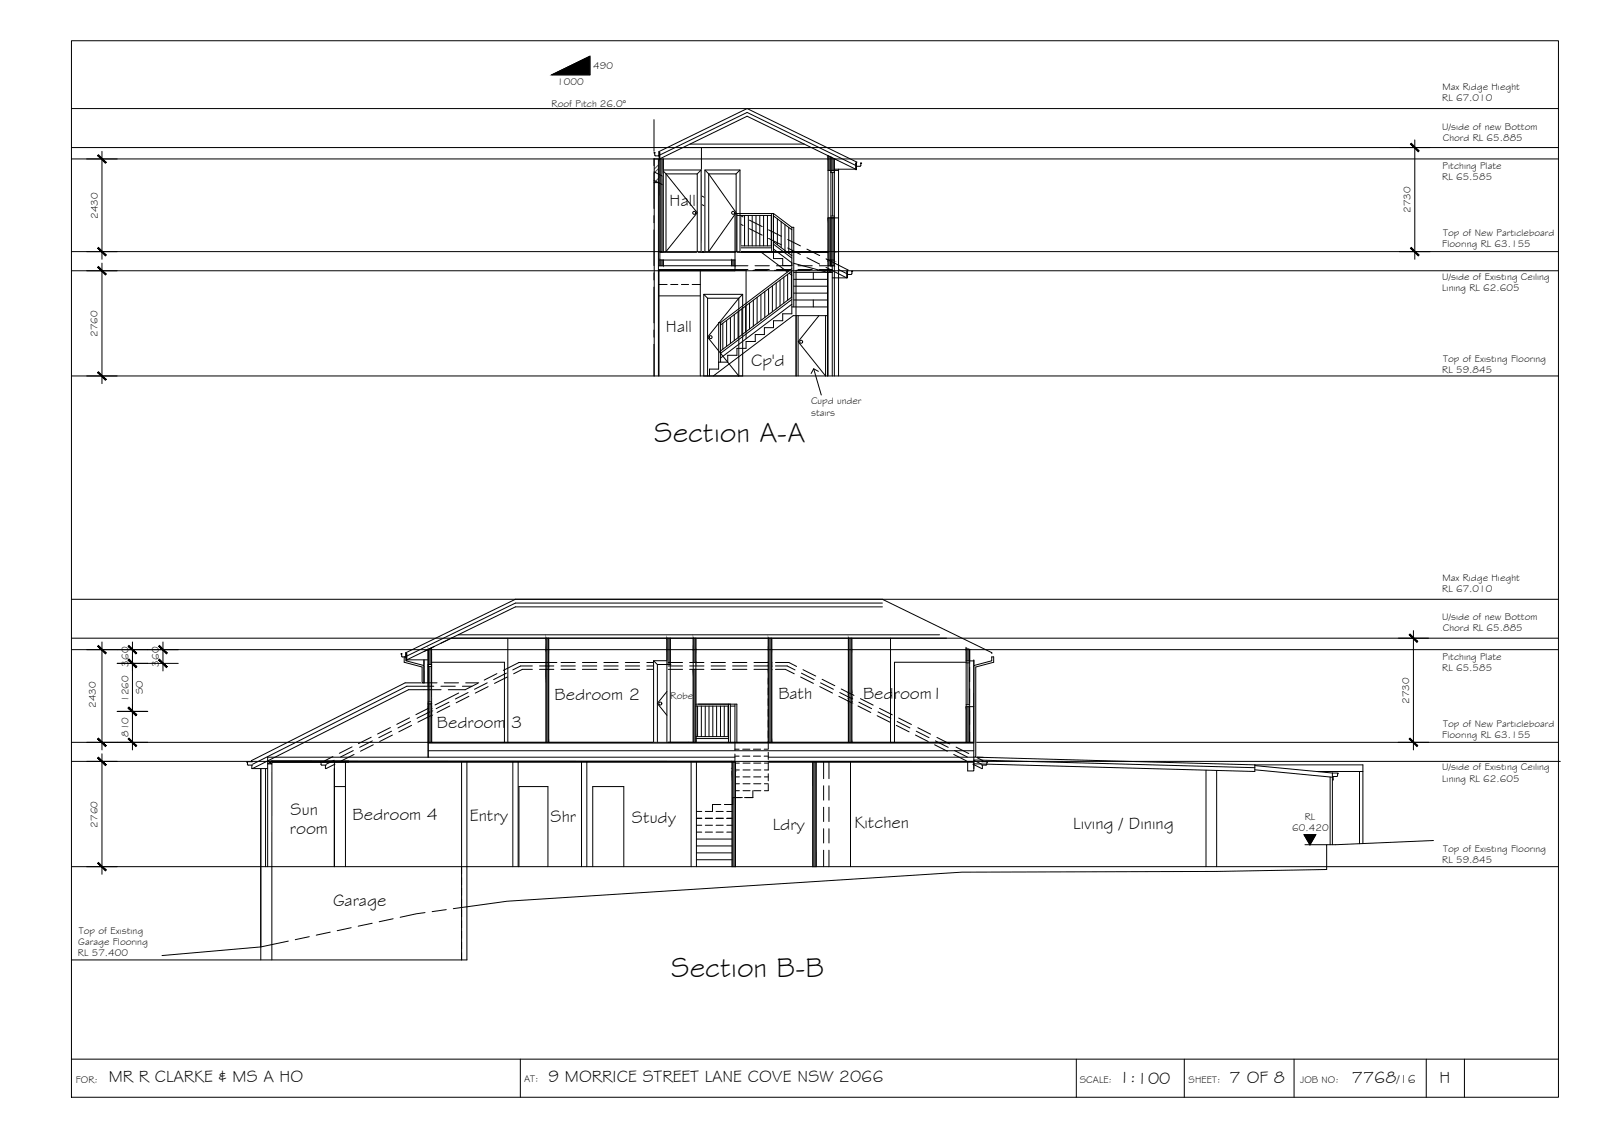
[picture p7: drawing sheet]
<svg xmlns="http://www.w3.org/2000/svg" width="420mm" height="297mm" viewBox="0 0 420 297" stroke-linecap="round" stroke-linejoin="round" font-family="sans-serif">
<!-- layer: HATCH -->
<g fill="#545454" stroke="#545454" stroke-width=".26">
<path d="M253.4 169.8l.9 .5h-.9z"/>
<path d="M217.2 68.1l.7 .1z"/>
<path d="M217.2 40.8l.7 .4h-.7z"/>
<path d="M217.9 41.2l1 .5h-1z"/>
<path d="M112.3 170.3l.9-.5v.5z"/>
<path d="M112.3 179v.9z"/>
<path d="M113.2 179v.9z"/>
<path d="M113.2 184.5v.8h-.6z"/>
<path d="M112.3 184.5h.9l-.6 .8z"/>
<path d="M112.3 185.7h.9v.7z"/>
<path d="M112.3 186.9h.9v.6z"/>
<path d="M253.4 170.3h.9zM253.4 170.3h.9z"/>
<path d="M253.4 170.3l.9 3v-3zM253.4 170.3l.9 3h-.9z"/>
<path d="M222.5 170.3l.9 11.3v-11.3zM222.5 170.3l.9 11.3h-.9zM222.5 181.6l.9 .4v-.4zM222.5 181.6l.9 .4h-.9z"/>
<path d="M222.5 182l.9 .7v-.7zM222.5 182l.9 .7h-.9zM222.5 182.7l.9 .4v-.4zM222.5 182.7l.9 .4h-.9z"/>
<path d="M222.5 183.1l.9 .7v-.7zM222.5 183.1l.9 .7h-.9zM222.5 183.8l.9 .5v-.5zM222.5 183.8l.9 .5h-.9z"/>
<path d="M253.4 185.3l.9 9.3v-9.3zM253.4 185.3l.9 9.3h-.9z"/>
<path d="M222.5 184.3l.9 10.3v-10.3zM222.5 184.3l.9 10.3h-.9z"/>
<path d="M173.1 41.7l.9 4.1v-4.1zM173.1 41.7l.9 4.1h-.9zM173.1 45.8l.9 .5v-.5zM173.1 45.8l.9 .5h-.9z"/>
<path d="M173.1 46.3l.9 1.8v-1.8zM173.1 46.3l.9 1.8h-.9zM173.1 48.1l.9 .4v-.4zM173.1 48.1l.9 .4h-.9z"/>
<path d="M173.1 48.5l.9 17.5v-17.5zM173.1 48.5l.9 17.5h-.9z"/>
<path d="M173.1 68.2l.9 1.5v-1.5zM173.1 68.2l.9 1.5h-.9z"/>
<path d="M217.9 66l.9 .2v-.2zM217.9 66l.9 .2h-.9z"/>
<path d="M217.2 57.1l.7 8.9v-8.9zM217.2 57.1l.7 8.9h-.7z"/>
<path d="M217.2 66l.7 .2v-.2zM217.2 66l.7 .2h-.7z"/>
<path d="M217.2 66.2l.7 1.9v-1.9zM217.2 66.2l.7 1.9h-.7z"/>
<path d="M217.2 68.1l.7 .1zM217.3 68.2h.6v.3z"/>
<path d="M217.2 68.2l.7 .3zM217.2 68.2l.7 .3h-.7z"/>
<path d="M217.2 68.5l.7 1.2v-1.2zM217.2 68.5l.7 1.2h-.7z"/>
<path d="M217.9 57.1l.9 8.9v-8.9zM217.9 57.1l.9 8.9h-.9z"/>
<path d="M217.9 66.2l.9 2v-2zM217.9 66.2l.9 2h-.9z"/>
<path d="M217.9 68.2l.9 .3v-.3zM217.9 68.2l.9 .3h-.9zM217.9 68.5l.9 .5v-.5zM217.9 68.5l.9 .5h-.9z"/>
<path d="M217.9 69l.9 .7v-.7zM217.9 69l.9 .7h-.9z"/>
<path d="M217.2 41.2l.7 .5v-.5zM217.2 41.2l.7 .5h-.7z"/>
<path d="M217.9 41.7l.9 3v-3zM217.9 41.7l.9 3h-.9z"/>
<path d="M217.2 41.7l.7 3v-3zM217.2 41.7l.7 3h-.7z"/>
<path d="M191.9 68.2l.9 1.5v-1.5zM191.9 68.2l.9 1.5h-.9z"/>
<path d="M192 199.8l.9 1.7v-1.7zM192 199.8l.9 1.7h-.9z"/>
<path d="M192 201.5l.9 .6v-.6zM192 201.5l.9 .6h-.9z"/>
<path d="M192 202.1l.9 25.1v-25.1zM192 202.1l.9 25.1h-.9z"/>
<path d="M213.2 199.8l.8 27.4v-27.4zM213.2 199.8l.8 27.4h-.8z"/>
<path d="M112.3 170.3h.9zM112.3 170.3h.9z"/>
<path d="M112.3 170.3l.9 3.9v-3.9zM112.3 170.3l.9 3.9h-.9z"/>
<path d="M113.2 174.2v4.8zM113.2 174.2v4.8z"/>
<path d="M112.3 174.2v4.8zM112.3 174.2v4.8z"/>
<path d="M112.3 184.5v.8h.3zM112.3 185.3h.3l-.3 .4z"/>
<path d="M112.6 185.3l.6 .4v-.4zM112.6 185.3l.6 .4h-.9z"/>
<path d="M112.3 185.7v.7h.9zM112.3 186.4h.9l-.9 .5zM112.3 186.9h.9v-.5z"/>
<path d="M112.3 186.9v.6h.9zM112.3 187.5h.9l-.9 .5zM112.3 188h.9v-.5z"/>
<path d="M112.3 188l.9 6.6v-6.6zM112.3 188l.9 6.6h-.9z"/>
<path d="M174.9 167.3l.9 3v-3zM174.9 167.3l.9 3h-.9z"/>
<path d="M174.9 170.3l.9 3.4v-3.4zM174.9 170.3l.9 3.4h-.9z"/>
<path d="M174.9 173.7l.9 .5v-.5zM174.9 173.7l.9 .5h-.9z"/>
<path d="M222.5 167.3l.9 3v-3zM222.5 167.3l.9 3h-.9z"/>
<path d="M201.5 167.3l.9 3v-3zM201.5 167.3l.9 3h-.9z"/>
<path d="M201.5 170.3l.9 3.4v-3.4zM201.5 170.3l.9 3.4h-.9z"/>
<path d="M201.5 173.7l.9 .9v-.9zM201.5 173.7l.9 .9h-.9z"/>
<path d="M201.5 174.6l.9 .9v-.9zM201.5 174.6l.9 .9h-.9z"/>
<path d="M201.5 175.5l.9 19.1v-19.1zM201.5 175.5l.9 19.1h-.9z"/>
<path d="M181.8 167.3l.7 3v-3zM181.8 167.3l.7 3h-.7z"/>
<path d="M143.2 167.3l.7 3v-3zM143.2 167.3l.7 3h-.7z"/>
<path d="M181.8 170.3l.7 3.4v-3.4zM181.8 170.3l.7 3.4h-.7z"/>
<path d="M143.2 170.3l.7 3.4v-3.4zM143.2 170.3l.7 3.4h-.7z"/>
<path d="M143.2 173.7l.7 .9v-.9zM143.2 173.7l.7 .9h-.7z"/>
<path d="M143.2 174.6l.7 .9v-.9zM143.2 174.6l.7 .9h-.7z"/>
<path d="M181.8 175.5l.7 19.1v-19.1zM181.8 175.5l.7 19.1h-.7z"/>
<path d="M143.2 175.5l.7 19.1v-19.1zM143.2 175.5l.7 19.1h-.7z"/>
</g>
<!-- layer: MASK -->
<g fill="#fff" stroke="#fff" stroke-width=".26">
<path d="M184.6 77.2h10.2l-10.2 1zM184.6 78.2h10.2v-1z"/>
<path d="M184.6 78.2h1l-1 20.4zM185.6 78.2l-1 20.4h1z"/>
<path d="M193.8 78.2h1l-1 20.4zM194.8 78.2l-1 20.4h1z"/>
<path d="M185.6 78.2h8.2l-8.2 20.4zM193.8 78.2l-8.2 20.4h8.2z"/>
<path d="M184.9 44.6l9.2 1v-1zM184.9 44.6l9.2 1h-9.2z"/>
<path d="M193.1 45.6l1 20.4v-20.4zM193.1 45.6l1 20.4h-1z"/>
<path d="M184.9 45.6l1 20.4v-20.4zM184.9 45.6l1 20.4h-1z"/>
<path d="M185.9 45.6l7.2 20.4v-20.4zM185.9 45.6l7.2 20.4h-7.2z"/>
<path d="M174 44.6l9.9 1v-1zM174 44.6l9.9 1h-9.9z"/>
<path d="M182.9 45.6l1 20.4v-20.4zM182.9 45.6l1 20.4h-1z"/>
<path d="M174 45.6l.7 20.4v-20.4zM174 45.6l.7 20.4h-.7z"/>
<path d="M174.7 45.6l8.2 20.4v-20.4zM174.7 45.6l8.2 20.4h-8.2z"/>
<path d="M106 172.2h.5l-.5 1zM106.5 172.2l-.5 1h.5z"/>
<path d="M106 173.2h.5l-.5 .4zM106 173.6h1.9l-1.4-.4z"/>
<path d="M106 173.6h1.9l1.4 .9zM107.9 173.6l1.4 .9h1.9z"/>
<path d="M109.3 174.5h1.9l-.5 .4zM110.7 174.9h.5v-.4z"/>
<path d="M110.7 174.9h.5l-.5 4.1zM111.2 174.9l-.5 4.1h.5z"/>
<path d="M260.1 172.2l.5 1v-1zM260.1 172.2l.5 1h-.5z"/>
<path d="M260.1 173.2l.5 .4v-.4zM258.7 173.6l1.4-.4 .5 .4z"/>
<path d="M257.3 174.5l3.3-.9h-1.9zM255.4 174.5l3.3-.9-1.4 .9z"/>
<path d="M255.4 174.5l.5 .4 1.4-.4zM255.4 174.5l.5 .4h-.5z"/>
<path d="M255.4 174.9l.5 23.6v-23.6zM255.4 174.9l.5 23.6h-.5z"/>
<path d="M171.4 173.2l3.5 1v-1zM171.4 173.2l3.5 1h-3.5z"/>
<path d="M171.4 174.2l1 20.4v-20.4zM171.4 174.2l1 20.4h-1z"/>
<path d="M172.4 174.2l2.5 20.4v-20.4zM172.4 174.2l2.5 20.4h-2.5z"/>
</g>
<!-- layer: DOORS -->
<g fill="none" stroke="#000" stroke-width=".26">
<path d="M174.7 45.6l8.2 10.2-8.2 10.2v-20.4h8.2v20.4M185.9 45.6l7.2 10.2-7.2 10.2v-20.4h7.2v20.4M193.8 78.2l-8.2 10.2 8.2 10.2v-20.4h-8.2v20.4M209.3 82.8v15.8M214.8 82.8l-5.5 6.8 7.2 9v-15.8M174.9 174.2h-2.5v20.4M174.9 181.3l-2.5 3.1 2.5 3.1"/>
<circle cx="182.1" cy="55.8" r=".39"/>
<circle cx="192.3" cy="55.8" r=".39"/>
<circle cx="186.4" cy="88.4" r=".39"/>
<circle cx="210.1" cy="89.6" r=".39"/>
<circle cx="173.2" cy="184.4" r=".39"/>
</g>
<!-- layer: NEWWORK -->
<g fill="none" stroke="#000" stroke-width=".26">
<path d="M172.9 40v1.8h.2v-1.8h-.2v.9l-1.1-.1-.1-.6-.2-.2h.3M172.9 40l-.1-.2 23.1-11.3 28.8 14-.1 2h-.2v-1.8h.2v.9l1.1-.1 .1-.6 .2-.1h-.3M179.1 38.7h33.7M181 37.8h29.9M184 38.7v27.3M171.6 47.9v-6.2h1.1v6.2M173.1 41.6l22.8-11.1 28.5 13.9h-5.6M173.1 40.6l22.8-11.1 28.5 13.9M173.1 41.7v28M174 44.6h9.9v21.4h-9.2M174 44.9l.7 .7M174 41.7v24.3"/>
<path d="M183.9 44.6l-1 1M184.9 44.6l1 1M194.1 44.6l-1 1M217.2 40.8v29.9M217.2 44.7h2.7M217.2 57.1h2.7M217.9 57.1v12.6v-1.5M217.9 41.2v4.1M218.8 41.7v3.6M218.8 57.1v15.7M219.9 44.4v28.4M172.8 77.6h10.9"/>
<path d="M173.1 66h44.1M173.1 66.2h44.1M173.1 68.2h19.7M174 68.2v1.5M183.7 70.9v27.7M184.6 77.2h10.2v21.4h-10.2zM184.6 77.2l1 1M184.9 66v-21.4h9.2v21.4h-8.2M191.9 68.2v1.5M192.8 66v5M194.8 77.2l-1 1M195.7 70.7v18.1"/>
<path d="M208.8 71v27.6M217.2 68.2h1.6M217.9 69.7h.9M208.8 82.8v15.8M217 82.8v15.8M231.4 159.1h-96.2l-28.5 13.9h5.6M231.4 158.1h-96.2l-28.5 13.9M105.4 171.4h-.2l.2 .6M106 172.2h.5M106.5 171.3v1.8h.2v-1.8h-.2v.9h-1l-.2-.2M106.5 171.3l-.1-.2 28.8-14h96.2l28.8 14-.1 .2M111.2 173v6"/>
<path d="M112.3 170.3v28.2M112.3 174.2h.9M113.2 173.6h19.1v21M113.2 169.8v24.8M118.3 167.3h129.9M120.2 166.4h126.2M133.2 167.3v27.3M143.2 167.3v27.3M143.9 167.3v27.3M171.4 173.2l1 1M174.9 173.2h-3.5v21.4h9.2M174.9 174.2h.9"/>
<path d="M174.9 167.3v27.3M175.8 167.3v27.3M181.8 167.3v27.3M182.5 167.3v27.3M201.5 167.3v27.3M202.4 167.3v27.3M222.5 167.3v27.3M223.4 167.3v27.3M233.6 167.3v27.3M253.4 173.6h-18.8v21M253.4 169.8v24.8M253.4 173.3h2"/>
<path d="M254.3 170.3v24.3M255.4 173v28.5M260.1 172.2h.5M112.3 194.8h143.1M112.3 196.8h143.1M112.3 194.6h143.1M112.3 184.5h.9M192 199.8v27.4M192.9 199.8v27.4M213.2 199.8v27.4M214 199.8v27.4M223.1 199.8v27.4"/>
<path d="M253.4 185.3h2M253.8 199.6v2.5h1.6v-2.5M255.4 198.5l2.5 .1M255.4 199.3h2.2M255.4 200.3h3.4"/>
</g>
<!-- layer: STAIRS -->
<g fill="none" stroke="#000" stroke-width=".26">
<path d="M193.3 56v10M193.3 56.5h9.1M194.3 56.5v8M195.3 56.5v8M196.3 56.5v8M197.3 56.5v8M198.3 56.5v8M199.3 56.5v8M200.3 56.5v8M201.3 56.5v8M202.3 56.5v8M202.4 56v10"/>
<path d="M202.9 56l4.8 3.6v10h-2.4v-1.8h-2.4zM202.9 56h-10.1v10M202.9 56.6l4.8 3.6M203.9 57.4v6.7M204.9 58.1v6.8M205.9 58.9v6.8M206.9 59.6v6.8M207.7 59.6h.5v20.9M193.3 65h9.1M193.3 64.5h9.1M196.6 79.5v6.8M197.6 78.7v6.8"/>
<path d="M198.6 77.9v6.9M199.6 77.2v6.8M199.7 66.2l6.9 5.1M200.6 76.4v6.8M201.6 75.7v6.8M202.6 74.9v6.8M202.9 65.3l4.8 3.6v13.4h-2.4v1.8h-2.4v1.8h-2.4v1.8h-2.4v1.8h-2.4v1.8h-2.4v1.8h-2.4v1.8h-2.4M202.9 64l4.8 3.7M202.9 63.4l4.8 3.6M203.6 74.2v6.8M204.6 73.4v6.8M205.6 72.7v6.8"/>
<path d="M206.6 71.9v6.8M207 71.6l.7 .6M207.6 71.2v6.8M207.7 70.5l-18.7 14.1v10.3M207.7 79.8l-18.7 14.1M207.7 78.5l-18.7 14.1M207.7 77.9l-18.7 14.1M207.7 71.1l-18.7 14.1M208.2 78.6h8.8M208.2 76.8h8.8M208.2 75h8.8M208.2 73.2h8.8"/>
<path d="M208.2 69l8.8 2.4h-8.8M213.3 71.4v1.8M213.3 78.6v1.9M189 84.6h-.5v12.2h-2.4v1.8M189.6 84.7v6.9M190.6 84v6.8M191.6 83.2v6.8M192.6 82.5v6.8M193.6 81.7v6.8M194.6 81v6.8M195.6 80.2v6.8M207.7 80.5h9.3"/>
<path d="M217 82.8h-9l-20.9 15.8M201.5 177.8v1.6M182.5 184.6h10.8v10M182.5 185.1h8.6M182.5 193.6h8.6M182.5 193.1h8.6M183 185.1v8M183.9 185.1v8M185 185.1v8M186 185.1v8M187 185.1v8M187.9 185.1v8"/>
<path d="M189 185.1v8M190 185.1v8M191 185.1v8M191.1 184.6v10M191.5 184.6v10M191.5 185.1h1.3M192.8 184.6v12.2M192.8 197.7v2.1M192.8 198.2h1.1M192.8 196.4h1.1M194.8 198.2h1.9M194.8 196.4h1.9"/>
<path d="M197.6 198.2h1.9M197.6 196.4h1.9M200.4 198.2h1.1M200.4 196.4h1.1M201.5 180.4v1.8M201.5 183.2v1.8M201.5 186v1.8M201.5 188.8v1.9M201.5 191.6v1.9M201.5 194.4v1.9M201.5 197.2v1.9M182.7 220h9.3"/>
<path d="M182.7 218.2h1.4M182.7 216.4h1.4M182.7 214.5h1.4M182.7 212.7h1.4M185 218.2h1.9M185 216.4h1.9M185 214.5h1.9M187.8 218.2h1.9M187.8 216.4h1.9M187.8 214.5h1.9M187.8 212.7h1.9M189 210.9h-2.1v1.8h-1.9"/>
<path d="M190.6 218.2h1.4M190.6 216.4h1.4M190.6 214.5h1.4M190.6 212.7h1.4M192.9 207.3h1M192.9 205.5h1M192.9 203.7h1M192.9 201.9h1M192.9 200.1h1M194.7 209.1h-2.5v1.8h-2.2M194.9 207.3h1.8M194.9 205.5h1.8"/>
<path d="M194.9 203.7h1.8M194.9 201.9h1.8M194.9 200.1h1.8M197.4 207.3v1.8h-2.1M197.7 207.3h1.8M197.7 205.5h1.8M197.7 203.7h1.8M197.7 201.9h1.8M197.7 200.1h1.8M200.5 205.5h1M200.5 203.7h1M200.5 200.1l1-.1v1.9h-1"/>
<path d="M201.5 205.7v1.6h-1M201.5 202.9v1.8M182.7 221.8h9.3M182.7 223.6h9.3M182.7 225.4h9.3"/>
</g>
<!-- layer: HATCH -->
<path d="M171.7 41.7l-.1 .1M172.7 46.8l-1.1 1.1M172.7 44.2l-1.1 1.1M172.7 47.8l-.1 .1M172.7 43.2l-1.1 1.1" fill="none" stroke="#545454" stroke-width=".26"/>
<!-- layer: BORDER -->
<path d="M18.7 10.7h390v277h-390zM18.7 277.7h390M136.5 277.7v10M282.3 277.7v10M310.6 277.7v10M339.4 277.7v10M374.1 277.7v10M384.1 277.7v10" fill="none" stroke="#000" stroke-width=".26"/>
<!-- layer: CEILING-FLOOR LINES -->
<g fill="none" stroke="#000" stroke-width=".26">
<path d="M18.7 38.7h390M18.7 28.5h390M18.7 41.7h390M18.7 71h390M18.7 66h390M18.7 98.6h390M18.7 157.1h390M18.7 167.3h390M18.7 170.3h390M18.7 199.6h390.5M18.7 194.6h390M18.7 227.2h390"/>
<path d="M342.3 221.5h5.6M18.7 251.7h103.8"/>
</g>
<!-- layer: EXISTING -->
<g fill="none" stroke="#000" stroke-width=".26">
<path d="M171.5 47.3l3.3 1.7M171.5 45.1l3.3 1.6M176.5 49.8l3.3 1.7M176.5 47.6l3.3 1.6M181.5 52.3l3.4 1.7M181.5 50.1l3.4 1.7M186.5 54.9l3.4 1.7M186.5 52.6l3.4 1.7M191.5 57.4l3.4 1.7M191.5 55.2l3.4 1.7M196.6 60l3.3 1.7M196.6 57.7l3.3 1.7"/>
<path d="M172.7 71h20.1M172.7 70.9h22.9M172.7 70.7h23.5M172.7 69.7h23.5M172.8 74.6h2.2M172.8 71v27.6M175.9 74.6h1.9M178.7 74.6h1.9M181.5 74.6h2.2M197.5 70.9h3.7M198 70.7h3.8M198 69.7h3.8"/>
<path d="M201.6 62.5l3.3 1.7M201.6 60.3l3.3 1.6M203.1 70.9h3.7M203.7 70.7h3.7M203.7 69.7h3.7M206.6 65l3.3 1.7M206.6 62.8l3.3 1.7M208.7 70.9h3.8M209.3 70.7h3.7M209.3 69.7h3.7M211.6 67.6l3.4 1.7M211.6 65.3l3.4 1.7"/>
<path d="M214.3 70.9h2.9M214.9 70.7h3.4l-1.1 .7h1.1l-1.1-.7v27.9M214.9 69.7h3.4v28.9M216.6 67.9l5.8 2.9-.1 .2h-.2v1.8h.2v-1.8v1h.9M216.6 70.1l5.5 2.7h-3.8M217 71v27.6M218.8 72.8v25.8M219.9 72.8v25.8M219.9 70.6l2.2 1.1M223.3 71.1l.3 .1-.4 .7M171.6 98.6v-50.7h1.1v50.7M113.8 179.9h-7.1l-40.4 20.5"/>
<path d="M114.6 179h-8.3l-40.4 20.4 .1 .3M115.6 179.9h3.8M116.5 179h3.8M121.3 179.9h2.5M122.1 179h3.4M125.3 179.1l-3.3 1.7M127.8 179l-3.4 1.7M130.3 176.6l-3.3 1.7M132.8 176.5l-3.3 1.7M133 177.5l-3.3 1.7M139.6 175.5h-2.6l-2.3 1.1M139.6 174.6h-3l-2.1 1"/>
<path d="M141.5 175.5h3.8M141.5 174.6h3.8M146.1 173.7h-10l-4.1 2.1M147.1 173.7h3.8M147.1 175.5h3.8M147.1 174.6h3.8M152.7 173.7h3.8M152.7 175.5h3.8M152.7 174.6h3.8M158.4 173.7h3.7M158.4 175.5h3.7M158.4 174.6h3.7"/>
<path d="M164 173.7h3.8M164 175.5h3.8M164 174.6h3.8M169.6 173.7h3.8M169.6 175.5h3.8M169.6 174.6h3.8M175.2 173.7h3.8M175.2 175.5h3.8M175.2 174.6h3.8M180.9 173.7h3.7M180.9 175.5h3.7M180.9 174.6h3.7"/>
<path d="M186.5 173.7h3.8M186.5 175.5h3.8M186.5 174.6h3.8M192.1 173.7h3.8M192.1 175.5h3.8M192.1 174.6h3.8M197.7 173.7h3.8M197.7 175.5h3.8M197.7 174.6h3.8M203.4 173.7h3.5l2 1M203.4 175.5h2.6l2.3 1.1M203.4 174.6h3l2.1 1"/>
<path d="M210 177.5l3.3 1.7M210.2 176.5l3.3 1.7M210.6 175.6l3.3 1.6M215.2 179l3.4 1.7M215.6 178.1l3.4 1.7M66.3 199.7l-1.6 .1 .2 .2v.5l1.4 .1M71.3 199.5l-1.1 .8h1.1l-1.1-.8 122.6 .1M71.3 199.8h121.5M71.3 199.7h121.5M71.3 199.5v52.2M85.6 199.7l-1.6 .1 .2 .2v.5l1.4 .1M87.3 198.3l-2.1 1.1 .2 .3"/>
<path d="M87.6 199.3l-2 1.1M87.7 199.8v27.4M90.6 199.8v27.4M92.3 195.8l-3.3 1.7M92.7 196.8l-3.4 1.7M92.9 197.8l-3.4 1.7M97.4 193.3l-3.4 1.7M97.7 194.2l-3.4 1.7M97.9 195.3l-3.4 1.6M102.4 190.7l-3.4 1.7M102.7 191.7l-3.4 1.7M102.9 192.7l-3.3 1.7"/>
<path d="M107.4 188.2l-3.3 1.7M107.7 189.2l-3.3 1.7M107.9 190.2l-3.3 1.7M112.4 185.7l-3.3 1.7M112.7 186.6l-3.3 1.7M113 187.6l-3.4 1.7M115.7 180.8h-8.5l-40.9 20.7M117.6 180.8h4.4M117.8 184.1l-3.4 1.7M118 185.1l-3.4 1.7M120.3 181.7l-6.2 3.1M121.1 199.8v51.9"/>
<path d="M122.5 199.8v51.9M122.8 181.6l-3.4 1.7M123 182.6l-3.4 1.6M128 180l-3.3 1.7M134.5 199.8v27.4M135.9 199.8v27.4M152.5 199.8v27.4M153.9 199.8v27.4M181.3 199.8v27.4M182.7 199.8v27.4M192.8 198.5h-122.6v28.7M201.5 199.6h53.9"/>
<path d="M201.5 199.8h53.9M201.5 199.7h53.9M201.5 198.5h53.9M215 180l3.3 1.7M216 199.8v4.3M217.4 199.8v4.3M220 182.6l3.4 1.6M220.2 181.6l3.4 1.7M220.6 180.6l3.4 1.7M225 185.1l3.4 1.7M225.3 184.1l3.3 1.7M225.7 183.2l3.3 1.7"/>
<path d="M230 187.6l3.4 1.7M230.3 186.6l3.3 1.7M230.7 185.7l3.3 1.7M235.1 190.2l3.3 1.7M235.3 189.2l3.3 1.7M235.7 188.2l3.3 1.7M240.1 192.7l3.3 1.7M240.3 191.7l3.4 1.7M240.7 190.8l3.4 1.7M245.1 195.3l3.4 1.6M245.3 194.2l3.4 1.7M245.7 193.3l3.4 1.7"/>
<path d="M250.1 197.8l3.4 1.7M250.4 196.8l3.3 1.7M250.7 195.9l3.4 1.7M255.4 199.3l2.1 1.1M255.4 198.5l73.7 2M255.8 198.4l2 1-.2 .3M257.5 199.7l1.5 .1-.3 .7-1.2 .1M257.6 199.3l71.5 2M66 200.6v.9h4.2M68.4 201.5v50.2M69.6 201.5v25.7M87.7 206.2h2.9"/>
<path d="M87.8 200.3l-2.2 1.2h-.2v-.9M216 206v3.8M216 211.6v3.8M216 217.3v3.7M217.4 206v3.8M217.4 211.6v3.8M217.4 217.3v3.7M255.2 200.3l2.3 1.2h.1v-.9M258.8 200.3l70.3 2v-1.8h28.3v20.7M316.3 201.9v25.3M319.1 202v25.2M329.1 201.8l20.3 2"/>
<path d="M329.1 200.7l20.3 2M345.3 202.3h12.1M348.9 203.7v17.8M349.4 202.7h1.6l-.2 .7M349.4 202.7v18.8M349.4 203.6h1.2M349.7 203.6v.9h-.3M350.8 203.4l-.2 .2M356.6 202.3v18.9M136.1 227.2v-21h7.6v21M155.5 227.2v-21h8.1v21M216 222.9v4.3"/>
<path d="M217.4 222.9v4.3M350.4 221.5h-2.5v6.5"/>
</g>
<!-- layer: BOUNDARY -->
<path d="M171.5 31.4v8.3M171.5 41.5v1.9M171.5 45.3v9.3M171.5 56.5v1.9M171.5 60.3v9.4M171.5 71.5v1.9M171.5 75.3v9.4M171.5 86.5v1.9M171.5 90.3v8.3" fill="none" stroke="#000" stroke-width=".26"/>
<!-- layer: DIMENSION -->
<g fill="none" stroke="#000" stroke-width=".26">
<path d="M26.7 39.7v28.3M367.1 38.7h8M371.1 36.7v31.3M22.7 41.7h8M22.7 71h8M22.7 66h8M26.7 69v31.6M367.1 66h8M22.7 98.6h8M22.7 170.3h24M26.7 168.3v28.3M30.7 173.9h16"/>
<path d="M34.7 168.3v7.6M34.7 171.9v24.7M42.7 168.3v7.6M366.7 167.3h8M370.7 165.3v31.3M22.7 199.6h8M22.7 194.6h16M26.7 197.6v31.6M30.7 186.5h8M366.7 194.6h8M22.7 227.2h8"/>
</g>
<!-- layer: 0 -->
<g fill="#000" stroke="#000" stroke-width=".26">
<path d="M369.9 37.8l2 2 .3-.2zM369.9 37.8l.2-.2 2.1 2z"/>
<path d="M25.6 40.8l2 2 .2-.2zM25.6 40.8l.2-.2 2 2z"/>
<path d="M25.8 64.9l-.2 .2 2.2 1.8zM25.6 65.1l2.2 1.8-.2 .2z"/>
<path d="M25.6 70.1l2 2 .2-.2zM25.6 70.1l.2-.2 2 2z"/>
<path d="M370.1 64.9l-.2 .2 2.3 1.8zM369.9 65.1l2.3 1.8-.3 .2z"/>
<path d="M25.6 97.7l2.2 1.8-2-2zM25.6 97.7l2.2 1.8-.2 .2z"/>
<path d="M25.6 169.4l2 2 .2-.2zM25.6 169.4l.2-.2 2 2z"/>
<path d="M33.8 169.2l-.2 .2 2.2 1.8zM33.6 169.4l2.2 1.8-.2 .2z"/>
<path d="M33.6 173l2 2 .2-.2zM33.6 173l.2-.2 2 2z"/>
<path d="M33.6 173l2 2 .2-.2zM33.6 173l.2-.2 2 2z"/>
<path d="M41.8 169.2l-.2 .2 2.2 1.8zM41.6 169.4l2.2 1.8-.2 .2z"/>
<path d="M41.6 173l2 2 .2-.2zM41.6 173l.2-.2 2 2z"/>
<path d="M369.6 166.4l2 2 .2-.2zM369.6 166.4l.2-.2 2 2z"/>
<path d="M25.6 193.7l2.2 1.8-2-2zM25.6 193.7l2.2 1.8-.2 .2z"/>
<path d="M33.8 185.4l-.2 .2 2.2 1.8zM33.6 185.6l2.2 1.8-.2 .2z"/>
<path d="M33.6 193.7l2.2 1.8-2-2zM33.6 193.7l2.2 1.8-.2 .2z"/>
<path d="M33.6 185.6l2 2 .2-.2zM33.6 185.6l.2-.2 2 2z"/>
<path d="M369.8 193.5l-.2 .2 2.2 1.8zM369.6 193.7l2.2 1.8-.2 .2z"/>
<path d="M25.6 198.7l2 2 .2-.2zM25.6 198.7l.2-.2 2 2z"/>
<path d="M25.6 226.3l2.2 1.8-2-2zM25.6 226.3l2.2 1.8-.2 .2z"/>
</g>
<!-- layer: WINDOWS -->
<path d="M217.9 44.7h.9v12.4h-.9zM217.9 45.2h.9M217.9 56.6h.9M218.4 45.2v11.4M112.3 174.7h.9M112.7 174.7v9.3M253.4 173.8h.9M253.9 173.8v11M112.3 184h.9M253.4 184.8h.9" fill="none" stroke="#000" stroke-width=".26"/>
<!-- layer: TEXT -->
<path d="M144.7 19.6l10-4.9v4.9z" fill="#000" stroke="#000" stroke-width=".26"/>
<path d="M144.7 19.6l10-4.9v4.9zM343.6 218.8v2.7" fill="none" stroke="#000" stroke-width=".26"/>
<!-- layer: 0.13 -->
<g fill="none" stroke="#000" stroke-width=".26">
<path d="M113.9 169.5l-2.7 1.3M118.3 167.3l-2.7 1.3M254.3 170.3v2.8M254.3 175v3.7M254.3 180.6v3.7M254.3 186.2v3.8M254.3 191.8v2.8M121.1 227.2v1.9M121.1 230.1v1.8M121.1 232.9v1.9M121.1 235.7v1.9M121.1 238.5v1.9"/>
<path d="M121.1 241.3v1.9M121.1 244.1v1.9M121.1 246.9v1.9M121.1 249.8v1.9"/>
</g>
<!-- layer: GRDLEV -->
<path d="M111.5 239.3l-6.5 1.2M117 238.5l-3.7 .5M347.9 228l-28.8 .5-66.8 .2-119.3 7.6-14.1 1.9M375.9 220.4l-25.5 1.1M75.6 246.7l-7.2 1.6-25.9 2.2M81.1 245.6l-3.7 .8M86.6 244.4l-3.7 .8M92.1 243.2l-3.7 .8M97.6 242.1l-3.7 .7M103.1 240.9l-3.7 .8" fill="none" stroke="#000" stroke-width=".26"/>
<!-- layer: SERVICES -->
<path d="M106 172.2v1.4l4.7 1.3v4.1h.5v-4.5l-4.7-1.3v-1M260.1 172.2v1l-4.7 1.3v24h.5v-23.6l4.7-1.3v-1.4" fill="none" stroke="#000" stroke-width=".26"/>
<!-- layer: LEVELS -->
<path d="M342 218.8h3.1l-1.5 2.7z" fill="#000" stroke="#000" stroke-width=".26"/>
<path d="M342 218.8h3.1l-1.5 2.7z" fill="none" stroke="#000" stroke-width=".26"/>
<!-- layer: 0 -->
<path d="M213.4 96.7l2 6.9M214.6 97.4l-1.2-.7-.7 1.2" fill="none" stroke="#000" stroke-width=".26"/>
<g font-size="7.5">
<text x="171.5" y="115.8">Section A-A</text>
<text x="176" y="256.1">Section B-B</text>
</g>
<g font-size="4.5">
<text x="175.6" y="54.1">Hall</text>
<text x="174.6" y="87">Hall</text>
<text x="197" y="96">Cp'd</text>
<text x="145.4" y="183.5">Bedroom 2</text>
<text x="204.2" y="183.1">Bath</text>
<text x="226.4" y="183.3">Bedroom1</text>
<text x="114.6" y="190.8">Bedroom 3</text>
<text x="76.2" y="213.6">Sun</text>
<text x="92.5" y="215">Bedroom 4</text>
<text x="123.2" y="215.2">Entry</text>
<text x="144.4" y="215.6">Shr</text>
<text x="165.7" y="215.8">Study</text>
<text x="76" y="218.6">room</text>
<text x="202.7" y="217.6">Ldry</text>
<text x="224.1" y="217">Kitchen</text>
<text x="281.5" y="217.3">Living / Dining</text>
<text x="87.3" y="237.6">Garage</text>
<text x="28.5" y="283.8">MR R CLARKE &amp; MS A HO</text>
<text x="143.7" y="283.7">9 MORRICE STREET LANE COVE NSW 2066</text>
<text x="293.5" y="284">1:100</text>
<text x="322.4" y="284">7 OF 8</text>
<text x="354.5" y="283.9">7768</text>
<text x="377.5" y="283.8">H</text>
</g>
<text font-size="3.2" x="366.4" y="283.9">/16</text>
<g font-size="2.6">
<text x="146.1" y="22.2">1000</text>
<text x="155.6" y="18">490</text>
<text x="378.3" y="23.6">Max Ridge Hieght</text>
<text x="144.7" y="28">Roof Pitch 26.0°</text>
<text x="378.3" y="26.5">RL 67.010</text>
<text x="378.3" y="34">U/side of new Bottom</text>
<text x="378.4" y="36.9">Chord RL 65.885</text>
<text x="378.3" y="47.2">RL 65.585</text>
<text x="378.3" y="44.3">Pitching Plate</text>
<text x="25.6" y="57.4" transform="rotate(-90 25.6 57.4)">2430</text>
<text x="369.9" y="55.9" transform="rotate(-90 369.9 55.9)">2730</text>
<text x="378.3" y="64.9">Flooring RL 63.155</text>
<text x="378.5" y="61.9">Top of New Particleboard</text>
<text x="378.3" y="73.3">U/side of Existing Ceiling</text>
<text x="378.3" y="76.3">Lining RL 62.605</text>
<text x="25.6" y="88.3" transform="rotate(-90 25.6 88.3)">2760</text>
<text x="378.5" y="94.8">Top of Existing Flooring</text>
<text x="378.3" y="97.7">RL 59.845</text>
<text x="212.7" y="106">Cupd under</text>
<text x="212.7" y="108.9">stairs</text>
<text x="378.3" y="155.2">RL 67.010</text>
<text x="378.3" y="152.2">Max Ridge Hieght</text>
<text x="378.3" y="162.6">U/side of new Bottom</text>
<text x="378.4" y="165.6">Chord RL 65.885</text>
<text x="378.3" y="173">Pitching Plate</text>
<text x="33.7" y="174.7" transform="rotate(-90 33.7 174.7)">360</text>
<text x="41.7" y="174.7" transform="rotate(-90 41.7 174.7)">360</text>
<text x="378.3" y="175.9">RL 65.585</text>
<text x="25.1" y="185.6" transform="rotate(-90 25.1 185.6)">2430</text>
<text x="33.7" y="184" transform="rotate(-90 33.7 184)">1260</text>
<text x="37.5" y="182" transform="rotate(-90 37.5 182)">SO</text>
<text x="175.9" y="183.2">Robe</text>
<text x="369.6" y="184.5" transform="rotate(-90 369.6 184.5)">2730</text>
<text x="378.5" y="190.6">Top of New Particleboard</text>
<text x="33.7" y="193.2" transform="rotate(-90 33.7 193.2)">810</text>
<text x="378.3" y="193.5">Flooring RL 63.155</text>
<text x="378.3" y="202">U/side of Existing Ceiling</text>
<text x="378.3" y="204.9">Lining RL 62.605</text>
<text x="342.2" y="214.9">RL</text>
<text x="25.6" y="217" transform="rotate(-90 25.6 217)">2760</text>
<text x="338.9" y="217.8">60.420</text>
<text x="378.3" y="226.3">RL 59.845</text>
<text x="378.5" y="223.4">Top of Existing Flooring</text>
<text x="20.7" y="244.9">Top of Existing</text>
<text x="20.5" y="250.8">RL 57.400</text>
<text x="20.5" y="247.8">Garage Flooring</text>
<text x="19.9" y="283.9">FOR:</text>
<text x="137.5" y="283.7">AT:</text>
<text x="283.2" y="284">SCALE:</text>
<text x="311.7" y="284">SHEET:</text>
<text x="341" y="284">JOB NO:</text>
</g>
</svg>
